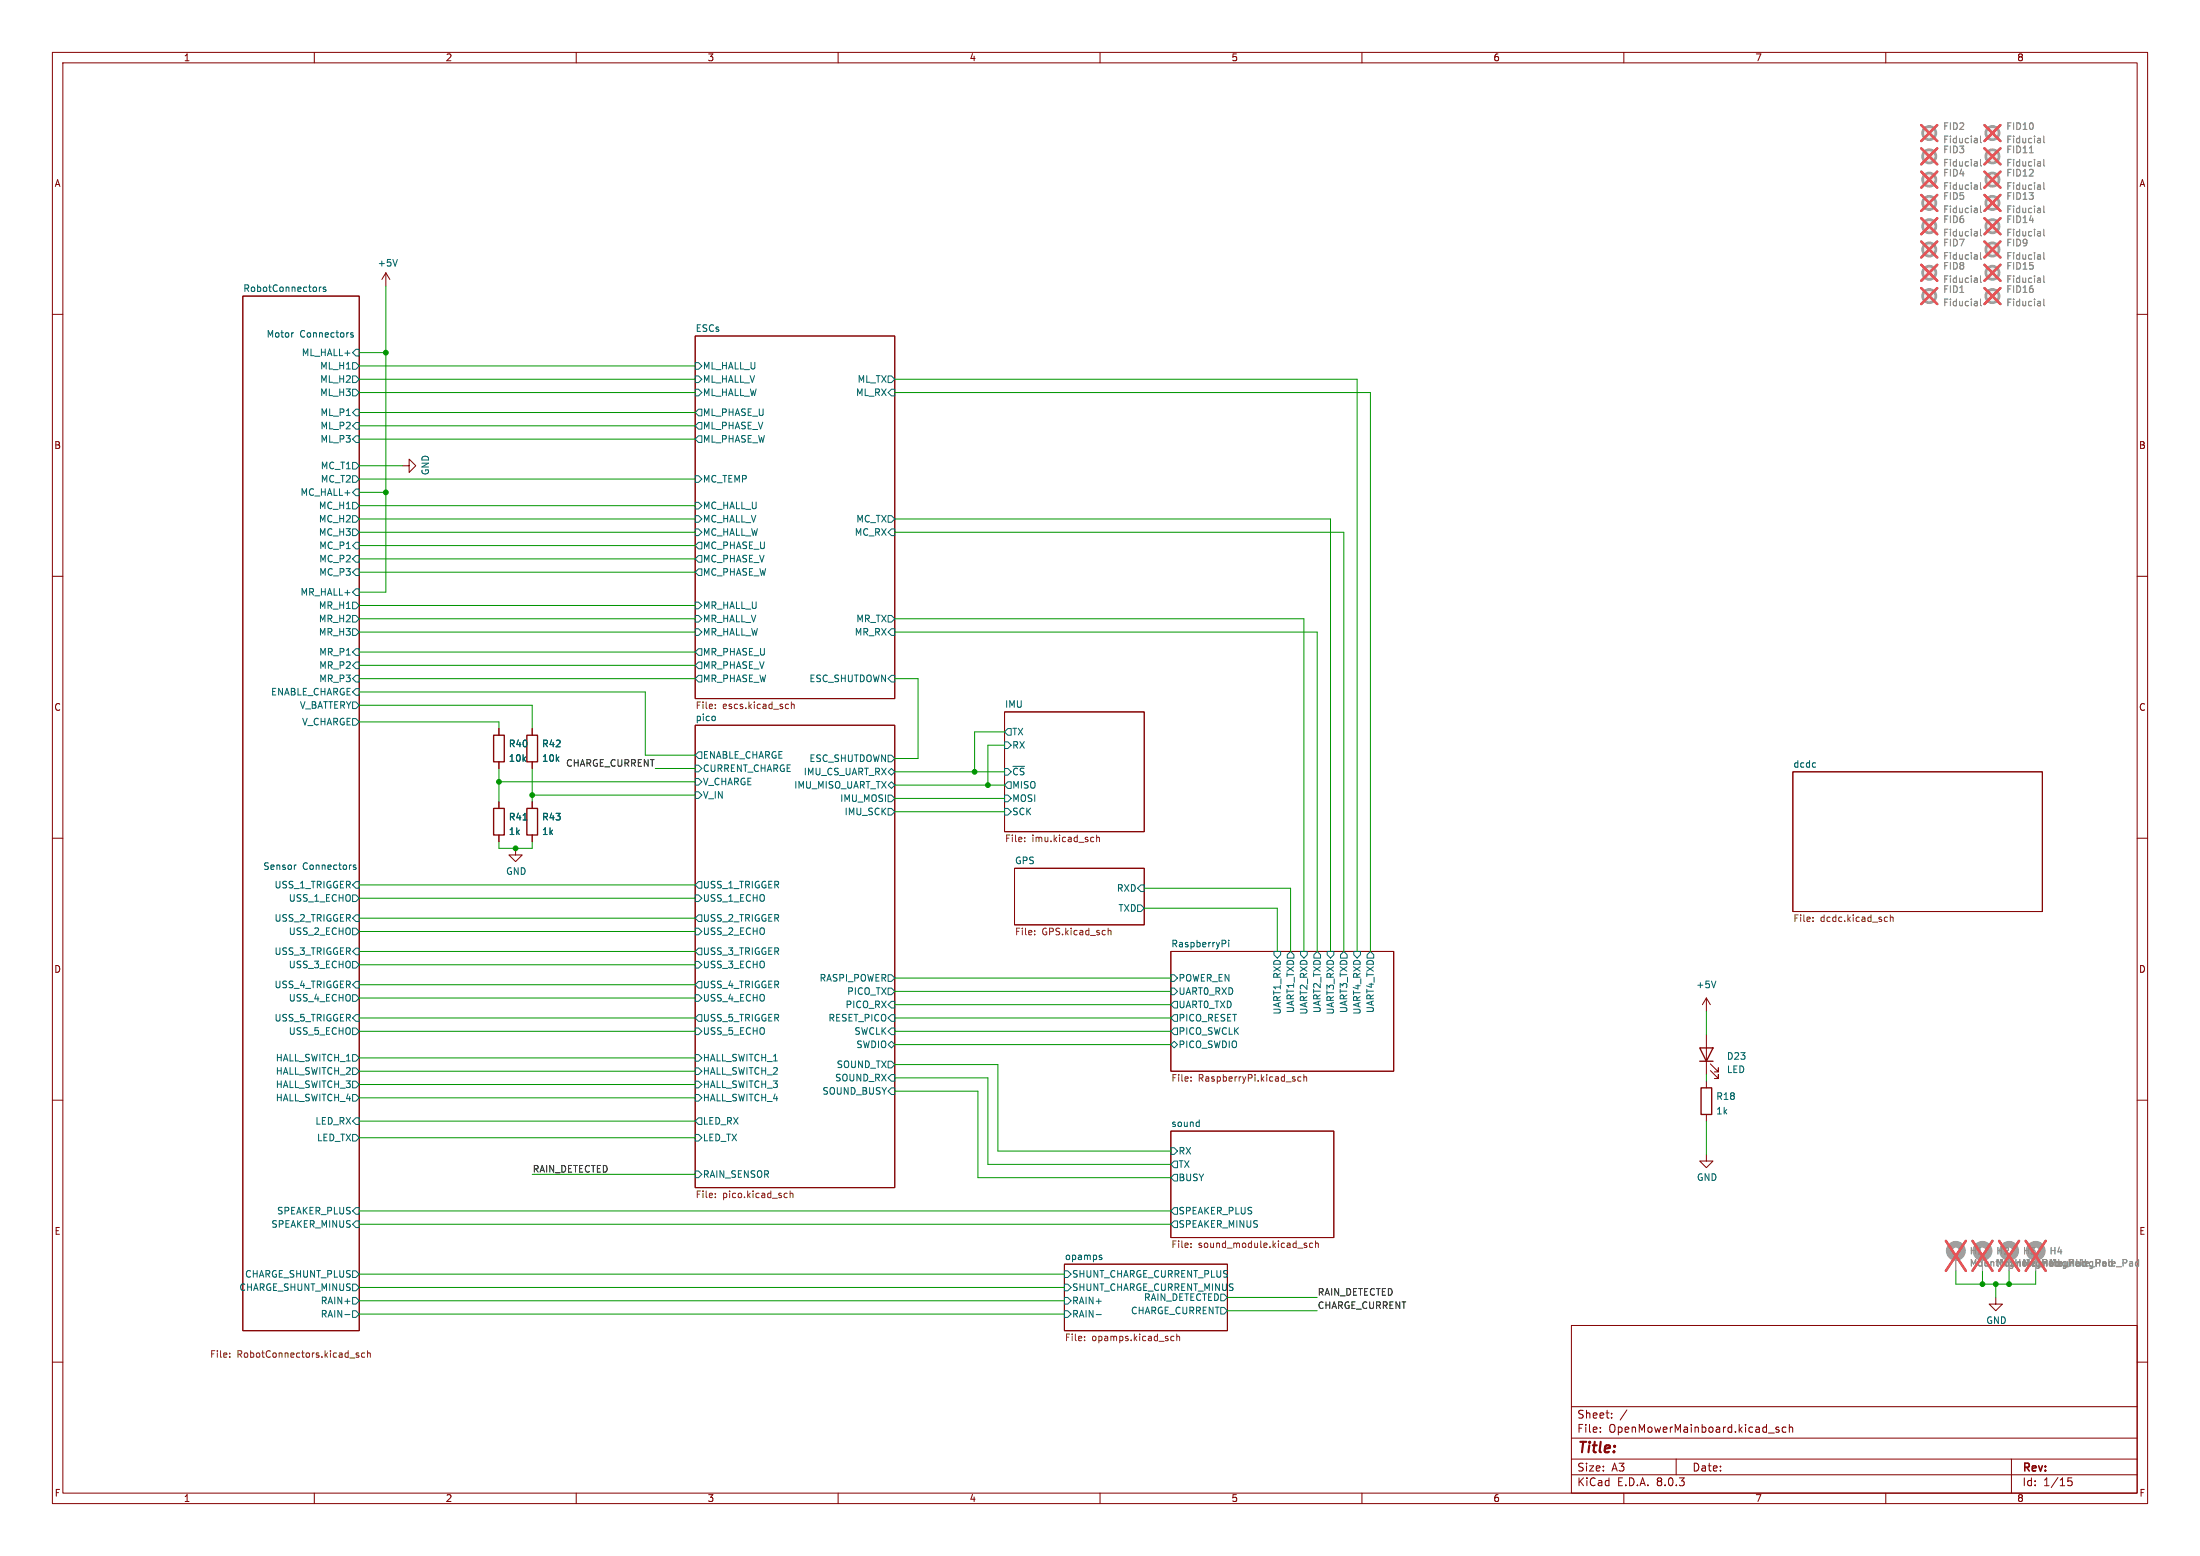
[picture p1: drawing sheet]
<svg xmlns="http://www.w3.org/2000/svg" width="420mm" height="297mm" viewBox="0 0 420 297" stroke-linecap="round" stroke-linejoin="round" font-family="sans-serif">
<g fill="none" stroke="#840000" stroke-width=".19">
<path d="M10 10h400v277h-400zM12 12h396v273h-396zM60 10v2M110 10v2M160 10v2M210 10v2M260 10v2M310 10v2M360 10v2M10 60h2M46.4 56.5h22.2v197.5h-22.2zM73.7 52.1l-.8 1.2"/>
<path d="M73.7 52.1v2.5M73.7 52.1l.7 1.2M408 60h2M132.7 64.1h38.1v69.3h-38.1zM76.8 88.9h1.3v-1.3l1.3 1.3-1.3 1.3v-1.3M10 110h2M408 110h2M95.2 139.1v1.2M101.6 139.1v1.2M132.7 138.4h38.1v88.3h-38.1zM191.8 135.9h26.6v22.9h-26.6zM10 160h2"/>
<path d="M95.2 145.4v1.3M95.2 153v1.3M95.2 159.4v1.3M101.6 145.4v1.3M101.6 153v1.3M101.6 159.4v1.3M342.3 147.3h47.6v26.7h-47.6zM408 160h2M98.4 161.9v1.3h1.3l-1.3 1.3-1.2-1.3h1.2M193.7 165.7h24.7v10.8h-24.7zM223.5 181.6h42.6v22.9h-42.6zM325.8 190.5v2.5"/>
<path d="M325.8 197.5v7.6M325.8 190.5l-.8 1.3M325.8 190.5l.7 1.3M10 210h2M223.5 215.9h31.1v20.3h-31.1zM325.8 206.4v1.2M325.8 212.7v1.3M326.5 204.3l1.5 1.6v-.8v.8h-.7M326.5 203.1l1.5 1.5v-.8v.8h-.7M408 210h2M325.8 220.3v1.3h1.2l-1.2 1.3-1.3-1.3h1.3M10 260h2"/>
<path d="M203.2 241.3h31.1v12.7h-31.1zM300 253h108v32h-108zM381 247.6v1.3h1.3l-1.3 1.3-1.3-1.3h1.3M408 260h2M300 278.5h108M300 274.5h108M300 268.5h108M305.5 273.2v.2M305.5 272.5v.1M307.7 270.5v.2M307.7 269.8v.1M310.6 269.1l-1.3 1.9"/>
<path d="M320 278.5v3M339.6 272.5l-.4-.1-.2 .2 .1 .2 .5 .2v.3h-.6M340.9 272.5l-.4-.1-.3 .3 .2 .6h.5M341.6 272.5l.2-.1 .4 .1v.9M341.6 271.9v1.5M384 278.5v6.5M60 285v2M110 285v2M160 285v2M210 285v2M260 285v2M300 281.5h108"/>
<path d="M310 285v2M360 285v2M395.5 282.1h-.7l-.1 .7 .2-.1h.5l.2 .2-.1 .5-.2 .2-.6-.2"/>
</g>
<g fill="none" stroke="#006464" stroke-width=".19">
<path d="M61 54.8v.8M61.3 54.8l-.3 .2M62.2 54.9l-.3-.1-.2 .2 .1 .2 .4 .1v.3h-.5M75.9 49.5l-.5 1.3M67.3 69.2h.6l.7 .7-.7 .6h-.6zM67.3 71.8h.6l.7 .6-.7 .6h-.6zM67.3 74.3h.6l.7 .6-.7 .7h-.6zM67.9 78.1h.7v1.3h-.7l-.6-.7zM67.9 66.7h.7v1.2h-.7l-.6-.6zM132.7 71.8h.6l.7 .6-.7 .6h-.6zM132.7 74.3h.6l.7 .6-.7 .7h-.6zM132.7 69.2h.6l.7 .7-.7 .6h-.6z"/>
<path d="M133.3 78.1h.7v1.3h-.7l-.6-.7zM169.5 71.8h.7l.6 .6-.6 .6h-.7zM170.2 74.3h.6v1.3h-.6l-.7-.7zM67.3 81.3l.6-.7h.7v1.3h-.7zM67.3 88.3h.6l.7 .6-.7 .6h-.6zM67.3 90.8h.6l.7 .6-.7 .7h-.6zM67.3 95.9h.6l.7 .6-.7 .7h-.6zM67.3 98.4h.6l.7 .7-.7 .6h-.6zM67.3 94l.6-.7h.7v1.3h-.7zM67.9 83.2h.7v1.3h-.7l-.6-.7zM132.7 95.9h.6l.7 .6-.7 .7h-.6zM132.7 98.4h.6l.7 .7-.7 .6h-.6z"/>
<path d="M132.7 90.8h.6l.7 .6-.7 .7h-.6zM133.3 80.6h.7v1.3h-.7l-.6-.6zM133.3 83.2h.7v1.3h-.7l-.6-.7zM169.5 98.4h.7l.6 .7-.6 .6h-.7zM67.3 106.7l.6-.7h.7v1.3h-.7zM67.3 114.9h.6l.7 .7-.7 .6h-.6zM67.3 117.5h.6l.7 .6-.7 .6h-.6zM67.3 101h.6l.7 .6-.7 .6h-.6zM67.9 108.6h.7v1.3h-.7l-.6-.7zM67.9 103.5h.7v1.3h-.7l-.6-.7zM67.9 112.4h.7v1.3h-.7l-.6-.7zM132.7 101h.6l.7 .6-.7 .6h-.6z"/>
<path d="M132.7 117.5h.6l.7 .6-.7 .6h-.6zM132.7 114.9h.6l.7 .7-.7 .6h-.6zM133.3 106h.7v1.3h-.7l-.6-.6zM133.3 108.6h.7v1.3h-.7l-.6-.7zM133.3 103.5h.7v1.3h-.7l-.6-.7zM169.5 117.5h.7l.6 .6-.6 .6h-.7zM169.5 101.6l.7-.6h.6v1.2h-.6zM67.3 129.5l.6-.6h.7v1.3h-.7zM67.3 120h.6l.7 .7-.7 .6h-.6zM67.3 137.2h.6l.7 .6-.7 .6h-.6zM67.3 134h.6l.7 .6-.7 .7h-.6zM67.9 126.4h.7v1.2h-.7l-.6-.6z"/>
<path d="M67.9 123.8h.7v1.3h-.7l-.6-.6zM67.9 131.4h.7v1.3h-.7l-.6-.6zM132.7 120h.6l.7 .7-.7 .6h-.6zM133.3 126.4h.7v1.2h-.7l-.6-.6zM133.3 123.8h.7v1.3h-.7l-.6-.6zM133.3 128.9h.7v1.3h-.7l-.6-.7zM136.5 136.8v.6M169.5 129.5l.7-.6h.6v1.3h-.6zM170.2 120h.6v1.3h-.6l-.7-.6zM192.4 139.1h.6v1.2h-.6l-.6-.6zM99.9 156.5h.7M132.7 146.1h.6l.7 .6-.7 .6h-.6z"/>
<path d="M132.7 148.6h.6l.7 .6-.7 .7h-.6zM132.7 151.1h.6l.7 .7-.7 .6h-.6zM133.3 143.5h.7v1.3h-.7l-.6-.7zM169.5 149.9l.7-.7 .6 .7-.6 .6zM169.5 154.3h.7l.6 .6-.6 .7h-.7zM169.5 147.3l.7-.6 .6 .6-.6 .7zM169.5 151.8h.7l.6 .6-.6 .6h-.7zM169.5 144.1h.7l.6 .7-.6 .6h-.7zM191.8 154.3h.6l.6 .6-.6 .7h-.6zM191.8 151.8h.6l.6 .6-.6 .6h-.6zM191.8 146.7h.6l.6 .6-.6 .7h-.6zM191.8 141.6h.6l.6 .6-.6 .7h-.6z"/>
<path d="M192.4 149.2h.6v1.3h-.6l-.6-.6zM346.5 145.6l.1 .1M346.6 146.4h-.1M67.3 168.9l.6-.6h.7v1.2h-.7zM67.3 175.3l.6-.7h.7v1.3h-.7zM67.3 177.2h.6l.7 .6-.7 .6h-.6zM67.3 170.8h.6l.7 .7-.7 .6h-.6zM132.7 170.8h.6l.7 .7-.7 .6h-.6zM132.7 177.2h.6l.7 .6-.7 .6h-.6zM133.3 168.3h.7v1.2h-.7l-.6-.6zM133.3 174.6h.7v1.3h-.7l-.6-.6zM217.2 172.7h.6l.6 .7-.6 .6h-.6z"/>
<path d="M217.8 168.9h.6v1.3h-.6l-.6-.7zM233.3 179.5h.5l.2 .2-.1 .4h-.6M234.6 179.5v.1M234.6 179.9v.8M67.3 181.6l.6-.6h.7v1.2h-.7zM67.3 188l.6-.7h.7v1.3h-.7zM67.3 183.5h.6l.7 .7-.7 .6h-.6zM67.3 189.9h.6l.7 .6-.7 .6h-.6zM67.3 196.2h.6l.7 .7-.7 .6h-.6zM67.9 193.7h.7v1.2h-.7l-.6-.6zM132.7 189.9h.6l.7 .6-.7 .6h-.6zM132.7 183.5h.6l.7 .7-.7 .6h-.6z"/>
<path d="M132.7 196.2h.6l.7 .7-.7 .6h-.6zM133.3 181h.7v1.2h-.7l-.6-.6zM133.3 187.3h.7v1.3h-.7l-.6-.6zM133.3 193.7h.7v1.2h-.7l-.6-.6zM169.5 196.9l.7-.7h.6v1.3h-.6zM169.5 199.4l.7-.6 .6 .6-.6 .6zM169.5 188.6h.7l.6 .6-.6 .7h-.7zM169.5 186.1h.7l.6 .6-.6 .6h-.7zM170.2 193.7h.6v1.2h-.6l-.7-.6zM170.2 191.1h.6v1.3h-.6l-.7-.6zM223.5 186.1h.7l.6 .6-.6 .6h-.7zM223.5 199.4l.7-.6 .6 .6-.6 .6z"/>
<path d="M223.5 188.6h.7l.6 .6-.6 .7h-.7zM224.2 193.7h.6v1.2h-.6l-.7-.6zM224.2 196.2h.6v1.3h-.6l-.7-.6zM224.2 191.1h.6v1.3h-.6l-.7-.6zM243.2 181.6h1.3v.6l-.7 .7-.6-.7zM246.4 181.6l.6 .6v.7h-1.3v-.7zM248.3 181.6h1.3v.6l-.7 .7-.6-.7zM251.5 181.6l.6 .6v.7h-1.3v-.7zM253.4 181.6h1.2v.6l-.6 .7-.6-.7zM256.5 181.6l.7 .6v.7h-1.3v-.7zM258.4 181.6h1.3v.6l-.6 .7-.7-.7zM261.6 181.6l.7 .6v.7h-1.3v-.7z"/>
<path d="M327.6 187.3l-.5 1.2M67.3 201.3h.6l.7 .6-.7 .7h-.6zM67.3 206.4h.6l.7 .6-.7 .6h-.6zM67.3 203.8h.6l.7 .7-.7 .6h-.6zM67.3 208.9h.6l.7 .7-.7 .6h-.6zM67.3 216.5h.6l.7 .7-.7 .6h-.6zM67.3 214l.6-.6h.7v1.2h-.7zM132.7 216.5h.6l.7 .7-.7 .6h-.6zM132.7 208.9h.6l.7 .7-.7 .6h-.6zM132.7 203.8h.6l.7 .7-.7 .6h-.6zM132.7 206.4h.6l.7 .6-.7 .6h-.6zM132.7 201.3h.6l.7 .6-.7 .7h-.6z"/>
<path d="M133.3 213.4h.7v1.2h-.7l-.6-.6zM169.5 202.6h.7l.6 .6-.6 .6h-.7zM169.5 208.3l.7-.7h.6v1.3h-.6zM170.2 205.1h.6v1.3h-.6l-.7-.7zM223.5 219.1h.7l.6 .6-.6 .6h-.7zM228.8 214.2h.1M228.9 213.8v1.2M228.9 215h-.1M67.3 233.7l.6-.7h.7v1.3h-.7zM67.9 230.5h.7v1.3h-.7l-.6-.7zM132.7 223.5h.6l.7 .7-.7 .6h-.6zM210 239.6h.3"/>
<path d="M224.2 224.2h.6v1.2h-.6l-.7-.6zM224.2 221.6h.6v1.3h-.6l-.7-.7zM224.2 230.5h.6v1.3h-.6l-.7-.7zM224.2 233h.6v1.3h-.6l-.7-.6zM65.8 250.9h1M67.3 247.6h.6l.7 .7-.7 .6h-.6zM67.3 250.2h.6l.7 .6-.7 .7h-.6zM67.3 242.6h.6l.7 .6-.7 .6h-.6zM67.3 245.1h.6l.7 .6-.7 .7h-.6zM203.2 250.2h.6l.7 .6-.7 .7h-.6zM203.2 247.6h.6l.7 .7-.7 .6h-.6zM203.2 242.6h.6l.7 .6-.7 .6h-.6z"/>
<path d="M203.2 245.1h.6l.7 .6-.7 .7h-.6zM209.3 250.9h.9M210 240l.3 .1 .1 .1-.4 .2M233 247h.7l.6 .6-.6 .7h-.7zM233 249.6h.7l.6 .6-.6 .6h-.7z"/>
</g>
<g fill="none" stroke="#725600" stroke-width=".19">
<path d="M136.6 134.5v.1M136.6 135.1v.2M150.4 134.4l.1 .1M150.5 135.2l-.1 .1M151.1 134v1.3M151.1 134.5l.2-.1 .3 .1v.8M195.6 159.9v.1M208.7 159.8l.1 .1M209.3 159.4v1.3M209.3 159.9l.2-.1 .3 .1 .1 .8M195.6 160.5v.2M197.5 178.3v.1"/>
<path d="M197.5 177.7v.1M208.8 160.6l-.1 .1M211.6 177.2v1.2M211.6 177.7l.1-.1 .3 .1 .1 .7M346.1 175.8v.1M346.1 175.1v.1M360 175.1h.3M360.3 175.8l-.3 .1M360.9 175.2l.2-.1h.3v.8M360.9 174.6v1.3M227.4 205.6v.1M227.4 206.3v.1"/>
<path d="M248.4 205.6l-.4-.1-.2 .3 .1 .5h.5M248.9 205.7l.2-.2 .3 .1v.8M248.9 205.1v1.3M136.6 228.5v.1M136.6 227.8v.1M149.9 227.8h.4M150.3 228.5l-.4 .1M150.8 227.9l.2-.1h.3l.1 .8M150.8 227.3v1.3M227.4 238v.1M227.4 237.3v.2M249.1 237.7l.3 .1 .1 .1-.4 .2"/>
<path d="M249.1 237.3h.3M250.6 237.3h-.4l-.2 .2 .1 .6h.5M251.1 237.4l.2-.1h.3l.1 .8M251.1 236.9v1.2M43.9 259v.1M43.9 258.3v.1M68.5 258.3l-.3-.1-.2 .2v.2l.5 .1v.3h-.5M69.6 258.3l-.3-.1-.3 .3 .1 .5h.5M70.2 258.4l.1-.2 .3 .1 .1 .8M70.2 257.8v1.3M207 255.8v.1M207 255.1v.1"/>
<path d="M223.6 255.8l.1 .1 .4-.1M224.1 255.1h-.4l-.1 .1M224.6 255.2l.2-.1h.3l.1 .8M224.6 254.6v1.3"/>
</g>
<g fill="#ebeae8" stroke="#ebeae8" stroke-width=".19">
<circle cx="380.4" cy="47.6" r="1.27"/>
<circle cx="368.3" cy="47.6" r="1.27"/>
<circle cx="380.4" cy="25.4" r="1.27"/>
<circle cx="380.4" cy="29.8" r="1.27"/>
<circle cx="368.3" cy="25.4" r="1.27"/>
<circle cx="368.3" cy="29.8" r="1.27"/>
<circle cx="380.4" cy="34.3" r="1.27"/>
<circle cx="368.3" cy="34.3" r="1.27"/>
<circle cx="380.4" cy="52.1" r="1.27"/>
<circle cx="368.3" cy="38.7" r="1.27"/>
<circle cx="380.4" cy="38.7" r="1.27"/>
<circle cx="368.3" cy="56.5" r="1.27"/>
<circle cx="368.3" cy="43.2" r="1.27"/>
<circle cx="380.4" cy="43.2" r="1.27"/>
<circle cx="380.4" cy="56.5" r="1.27"/>
<circle cx="368.3" cy="52.1" r="1.27"/>
</g>
<g fill="none" stroke="#9c9b98" stroke-width=".51">
<circle cx="368.3" cy="38.7" r="1.27"/>
<circle cx="368.3" cy="25.4" r="1.27"/>
<circle cx="368.3" cy="34.3" r="1.27"/>
<circle cx="368.3" cy="29.8" r="1.27"/>
<circle cx="380.4" cy="25.4" r="1.27"/>
<circle cx="380.4" cy="34.3" r="1.27"/>
<circle cx="380.4" cy="29.8" r="1.27"/>
<circle cx="380.4" cy="38.7" r="1.27"/>
<circle cx="368.3" cy="52.1" r="1.27"/>
<circle cx="368.3" cy="47.6" r="1.27"/>
<circle cx="368.3" cy="56.5" r="1.27"/>
<circle cx="368.3" cy="43.2" r="1.27"/>
<circle cx="380.4" cy="47.6" r="1.27"/>
<circle cx="380.4" cy="52.1" r="1.27"/>
<circle cx="380.4" cy="56.5" r="1.27"/>
<circle cx="380.4" cy="43.2" r="1.27"/>
</g>
<g fill="none" stroke="#939391" stroke-width=".19">
<path d="M377.4 26.5l.1 .7M377.4 30.9l.1 .8M377.4 35.4l.1 .7M377.4 39.8l.1 .8M377.5 27.2h-.1M377.5 26.7l-.1 .1M377.5 31.6l-.1 .1M377.5 31.2h-.1M377.5 36.1h-.1M377.5 35.6l-.1 .1M378.1 26v1.1l.2 .1M378.1 30.4v1.1l.2 .2"/>
<path d="M378.1 34.9v1.1l.2 .1M378.1 39.3v1.1l.2 .2M387.4 29.2h.8M389.5 26.5v.7M389.5 30.9v.8M389.5 35.4v.7M389.5 39.8v.8M389.5 27.2h-.1M389.5 26.7l-.1 .1M389.5 31.6l-.1 .1M389.5 31.2h-.1M389.5 36.1h-.1"/>
<path d="M389.5 35.6l-.1 .1M390.2 26v1.1l.1 .1M390.2 30.4v1.1l.1 .2M390.2 34.9v1.1l.1 .1M390.2 39.3v1.1l.1 .2M377.4 44.2l.1 .8M377.4 48.7l.1 .8M377.4 53.1l.1 .8M377.4 57.6l.1 .8M377.5 49.4l-.1 .1M377.5 48.9l-.1 .1M377.5 40.5l-.1 .1"/>
<path d="M377.5 40l-.1 .1M377.5 58.3l-.1 .1M377.5 57.8l-.1 .1M377.5 45h-.1M377.5 44.5h-.1M377.5 53.9h-.1M377.5 53.4h-.1M378.1 48.2v1.1l.2 .2M378.1 43.8v1l.2 .2M378.1 52.6v1.1l.2 .2M378.1 57.1v1.1l.2 .2M389.5 44.2v.8"/>
<path d="M389.5 48.7v.8M389.5 53.1v.8M389.5 57.6v.8M389.5 49.4l-.1 .1M389.5 48.9l-.1 .1M389.5 53.9h-.1M389.5 53.4h-.1M389.5 40.5l-.1 .1M389.5 40l-.1 .1M389.5 45h-.1M389.5 44.5h-.1M389.5 58.3l-.1 .1"/>
<path d="M389.5 57.8l-.1 .1M390.2 48.2v1.1l.1 .2M390.2 43.8v1l.1 .2M390.2 52.6v1.1l.1 .2M390.2 57.1v1.1l.1 .2M396.3 240.8l.6 .1 .1 .8M396.5 241.6l.2 .1M396.7 240.8l.3 .3M397 241.6l-.5 .1M397 241.1l-.5 .1M397 241.4l-.3 .3M397.2 240.4v.1"/>
<path d="M397.2 240.8v.9M397.5 241.1l.2-.3 .6 .1v.8M397.5 241.4l.2 .3 .4-.1M397.5 240.4v1.1M397.6 241.6h.1M397.8 240.8v.9M398.1 241l.2-.2h.2l.2 .2v.1l-.6 .2M398.1 241.5l.2 .2 .3-.1M398.1 240.4v1.3M398.1 240.9l-.3 .1M399 241.8h.9M399.5 240.9l-.4-.1-.2 .3 .1 .5h.5"/>
<path d="M399.5 240.8v1.1l-.2 .2-.3-.1M400.1 240.4v1.3M400.1 241h.7M400.8 241l.1-.2-.1-.3-.6-.1v1.3M400.8 241l-.6 .1M400.8 240.4v1.3M401.5 241.6l-.1-.5 .1-.2 .4-.1 .1 .2v.7M401.5 241.6h.5M401.8 240.8l.2 .3M402 241.1l-.5 .2v.3M402 241.4l-.2 .3M402.6 241.4l.2 .3 .4-.1"/>
<path d="M402.6 240.4v1.1M402.6 241.6h.1M403.2 240.9l-.4-.1-.2 .3M403.2 241l.2-.2h.2l.2 .2v.1l-.6 .2M403.2 241.5l.2 .2 .3-.1M403.2 240.4v1.3M404 241.8h1M405.3 241.1l.6-.1 .1-.2v-.3l-.7-.1v1.3M406.6 240.9h.5v.8M407.1 241.1l-.4 .1-.2 .2 .2 .3 .4-.1M408.3 240.9l-.4-.1-.2 .3 .1 .5h.5M408.3 240.4v1.3"/>
</g>
<g fill="none" stroke="#e75356" stroke-width=".46">
<path d="M366.8 23.9l3 3M366.8 28.3l3 3.1M366.8 32.8l3 3M366.8 37.2l3 3.1M369.8 23.9l-3 3M369.8 28.3l-3 3.1M369.8 32.8l-3 3M369.8 37.2l-3 3.1M378.8 23.9l3.1 3M378.8 28.3l3.1 3.1M378.8 32.8l3.1 3M378.8 37.2l3.1 3.1"/>
<path d="M381.9 23.9l-3.1 3M381.9 28.3l-3.1 3.1M381.9 32.8l-3.1 3M381.9 37.2l-3.1 3.1M366.8 46.1l3 3M366.8 55l3 3M366.8 41.7l3 3M366.8 50.5l3 3.1M369.8 46.1l-3 3M369.8 55l-3 3M369.8 41.7l-3 3M369.8 50.5l-3 3.1"/>
<path d="M378.8 46.1l3.1 3M378.8 50.5l3.1 3.1M378.8 41.7l3.1 3M378.8 55l3.1 3M381.9 46.1l-3.1 3M381.9 50.5l-3.1 3.1M381.9 41.7l-3.1 3M381.9 55l-3.1 3M371.5 236.9l3.8 5.7M375.3 236.9l-3.8 5.7M376.6 236.9l3.8 5.7M380.4 236.9l-3.8 5.7"/>
<path d="M381.6 236.9l3.8 5.7M385.4 236.9l-3.8 5.7M386.7 236.9l3.8 5.7M390.5 236.9l-3.8 5.7"/>
</g>
<g fill="none" stroke="#9c9b98" stroke-width="1.3">
<circle cx="373.4" cy="238.8" r="1.27"/>
<circle cx="378.5" cy="238.8" r="1.27"/>
<circle cx="383.5" cy="238.8" r="1.27"/>
<circle cx="388.6" cy="238.8" r="1.27"/>
</g>
<path d="M373.4 240v2.6M378.5 240v2.6M383.5 240v2.6M388.6 240v2.6" fill="none" stroke="#9c9b98" stroke-width=".19"/>
<path d="M94.2 154.3h2.1v5.1h-2.1zM94.2 140.3h2.1v5.1h-2.1zM100.6 154.3h2v5.1h-2zM100.6 140.3h2v5.1h-2zM324.5 200h2.5l-1.2 2.6zM324.5 202.6h2.5M324.7 207.6h2.1v5.1h-2.1z" fill="none" stroke="#840000" stroke-width=".25"/>
<path d="M55.9 63.5h.1M67.4 63.6l-.3-.1-.2 .2 .1 .2 .4 .1v.3h-.5M56.6 165.1l-.3 .1M67.9 165.2l-.3-.1-.2 .2 .1 .2 .4 .1v.3h-.5" fill="none" stroke="#0000c2" stroke-width=".19"/>
<g fill="none" stroke="#009600" stroke-width=".19">
<path d="M73.7 54.6v58.4h-5.1M68.6 72.4h64.1M68.6 74.9h64.1M68.6 67.3h5.1M68.6 69.9h64.1M68.6 78.7h64.1M170.8 74.9h90.8v106.7M170.8 72.4h88.3v109.2M68.6 99.1h64.1M68.6 94h5.1M68.6 88.9h8.2M68.6 96.5h64.1"/>
<path d="M68.6 83.8h64.1M68.6 81.3h64.1M68.6 91.4h64.1M170.8 99.1h83.2v82.5M68.6 115.6h64.1M68.6 101.6h64.1M68.6 109.2h64.1M68.6 106.7h64.1M68.6 118.1h64.1M68.6 104.1h64.1M170.8 101.6h85.7v80M170.8 118.1h78.1v63.5"/>
<path d="M68.6 137.8h26.6v1.3M68.6 134.6h33v4.5M68.6 132.1h54.6v12h9.5M68.6 120.7h64.1M68.6 129.5h64.1M68.6 124.5h64.1M68.6 127h64.1M170.8 120.7h80.7v60.9M170.8 129.5h4.5v15.3h-4.5M191.8 139.7h-5.7v7.6M95.2 146.7v6.3M95.2 149.2h37.5"/>
<path d="M101.6 146.7v6.3M101.6 151.8h31.1M125.1 146.7h7.6M170.8 154.9h21M170.8 149.9h21M170.8 147.3h21M170.8 152.4h21M191.8 142.2h-3.2v7.7M68.6 177.8h64.1M68.6 175.3h64.1M68.6 168.9h64.1M68.6 171.5h64.1"/>
<path d="M95.2 160.7v1.2h6.4v-1.2M218.4 173.4h25.4v8.2M218.4 169.5h28v12.1M68.6 194.3h64.1M68.6 196.9h64.1M68.6 190.5h64.1M68.6 188h64.1M68.6 184.2h64.1M68.6 181.6h64.1M170.8 194.3h52.7M170.8 191.8h52.7M170.8 186.7h52.7"/>
<path d="M170.8 189.2h52.7M170.8 196.9h52.7M170.8 199.4h52.7M325.8 193v4.5M68.6 204.5h64.1M68.6 217.2h64.1M68.6 209.6h64.1M68.6 207h64.1M68.6 201.9h64.1M68.6 214h64.1M170.8 205.7h17.8v16.5h34.9M170.8 203.2h19.7v16.5h33"/>
<path d="M170.8 208.3h15.9v16.5h36.8M325.8 205.1v1.3M325.8 214v6.3M68.6 233.7h154.9M68.6 231.1h154.9M101.6 224.2h31.1M68.6 243.2h134.6M68.6 250.8h134.6M68.6 245.7h134.6M68.6 248.3h134.6M234.3 250.2h17.2M234.3 247.6h17.2"/>
<path d="M373.4 242.6v2.5h15.2v-2.5M378.5 242.6v2.5M381 245.1v2.5M383.5 242.6v2.5"/>
</g>
<g fill="#009600" stroke="#009600" stroke-width=".19">
<circle cx="378.5" cy="245.1" r=".46"/>
<circle cx="381" cy="245.1" r=".46"/>
<circle cx="383.5" cy="245.1" r=".46"/>
<circle cx="73.7" cy="94" r=".46"/>
<circle cx="73.7" cy="67.3" r=".46"/>
<circle cx="186.1" cy="147.3" r=".46"/>
<circle cx="188.6" cy="149.9" r=".46"/>
<circle cx="95.2" cy="149.2" r=".46"/>
<circle cx="98.4" cy="161.9" r=".46"/>
<circle cx="101.6" cy="151.8" r=".46"/>
</g>
<text font-size="2.8" fill="#840000" x="301" y="277.9">Title:</text>
<g font-size="2.1" fill="#840000">
<text x="301" y="273.7">File:</text>
<text x="301" y="271">Sheet:</text>
<text x="307.1" y="273.7">OpenMowerMainboard.kicad_sch</text>
<text x="301" y="281.1">Size:</text>
<text x="307.6" y="281.1">A3</text>
<text x="323" y="281.1">Date:</text>
<text x="386" y="281.3">Rev:</text>
<text x="301" y="283.9">KiCad</text>
<text x="308.7" y="283.9">E.D.A.</text>
<text x="316.3" y="283.9">8.0.3</text>
<text x="386" y="283.9">Id:</text>
<text x="390.1" y="283.9">1/15</text>
</g>
<g font-size="1.8" fill="#840000">
<text x="35" y="11.9">1</text>
<text x="85" y="11.9">2</text>
<text x="135" y="11.9">3</text>
<text x="185" y="11.9">4</text>
<text x="235" y="11.9">5</text>
<text x="285" y="11.9">6</text>
<text x="335" y="11.9">7</text>
<text x="385" y="11.9">8</text>
<text x="10.3" y="35.9">A</text>
<text x="408.3" y="35.9">A</text>
<text x="10.3" y="85.9">B</text>
<text x="408.2" y="85.9">B</text>
<text x="10.3" y="135.9">C</text>
<text x="408.2" y="135.9">C</text>
<text x="10.3" y="185.9">D</text>
<text x="408.2" y="185.9">D</text>
<text x="10.3" y="235.9">E</text>
<text x="408.3" y="235.9">E</text>
<text x="10.3" y="285.9">F</text>
<text x="35" y="286.9">1</text>
<text x="85" y="286.9">2</text>
<text x="135" y="286.9">3</text>
<text x="185" y="286.9">4</text>
<text x="235" y="286.9">5</text>
<text x="285" y="286.9">6</text>
<text x="335" y="286.9">7</text>
<text x="385" y="286.9">8</text>
<text x="408.3" y="285.9">F</text>
</g>
<g font-size="1.8" fill="#939391">
<text x="370.9" y="25">FID2</text>
<text x="370.9" y="27.5">Fiducial</text>
<text x="370.9" y="29.4">FID3</text>
<text x="382.9" y="25">FID10</text>
<text x="382.9" y="27.5">Fiducial</text>
<text x="382.9" y="29.4">FID11</text>
<text x="370.9" y="32">Fiducial</text>
<text x="370.9" y="33.9">FID4</text>
<text x="382.9" y="32">Fiducial</text>
<text x="382.9" y="33.9">FID12</text>
<text x="370.9" y="36.4">Fiducial</text>
<text x="370.9" y="38.3">FID5</text>
<text x="370.9" y="40.9">Fiducial</text>
<text x="382.9" y="36.4">Fiducial</text>
<text x="382.9" y="38.3">FID13</text>
<text x="382.9" y="40.9">Fiducial</text>
<text x="370.9" y="47.2">FID7</text>
<text x="370.9" y="42.8">FID6</text>
<text x="370.9" y="45.3">Fiducial</text>
<text x="382.9" y="47.2">FID9</text>
<text x="382.9" y="42.8">FID14</text>
<text x="382.9" y="45.3">Fiducial</text>
<text x="370.9" y="49.8">Fiducial</text>
<text x="370.9" y="51.7">FID8</text>
<text x="382.9" y="49.8">Fiducial</text>
<text x="382.9" y="51.7">FID15</text>
<text x="370.9" y="56.1">FID1</text>
<text x="370.9" y="58.6">Fiducial</text>
<text x="370.9" y="54.2">Fiducial</text>
<text x="382.9" y="54.2">Fiducial</text>
<text x="382.9" y="56.1">FID16</text>
<text x="382.9" y="58.6">Fiducial</text>
<text x="375.9" y="239.6">H1</text>
<text x="381" y="239.6">H2</text>
<text x="386.1" y="239.6">H3</text>
<text x="391.2" y="239.6">H4</text>
<text x="375.9" y="242">MountingHole_Pad</text>
<text x="381" y="242">MountingHole_Pad</text>
</g>
<g font-size="1.8" fill="#006464">
<text x="72" y="51.1">+5V</text>
<text x="46.4" y="55.8">RobotConnectors</text>
<text x="132.7" y="63.4">ESCs</text>
<text x="57.5" y="68.2">ML_HALL+</text>
<text x="61" y="70.7">ML_H1</text>
<text x="134.1" y="70.7">ML_HALL_U</text>
<text x="61" y="73.3">ML_H2</text>
<text x="61" y="75.8">ML_H3</text>
<text x="134.1" y="73.3">ML_HALL_V</text>
<text x="134.1" y="75.8">ML_HALL_W</text>
<text x="163.3" y="75.8">ML_RX</text>
<text x="163.6" y="73.3">ML_TX</text>
<text x="61.1" y="82.1">ML_P2</text>
<text x="61.1" y="79.6">ML_P1</text>
<text x="134.1" y="82.1">ML_PHASE_V</text>
<text x="134.1" y="79.6">ML_PHASE_U</text>
<text x="61.1" y="84.7">ML_P3</text>
<text x="61.1" y="89.8">MC_T1</text>
<text x="134.1" y="84.7">ML_PHASE_W</text>
<text x="57.3" y="94.8">MC_HALL+</text>
<text x="61.1" y="92.3">MC_T2</text>
<text x="82.1" y="90.8" transform="rotate(-90 82.1 90.8)">GND</text>
<text x="134.1" y="92.3">MC_TEMP</text>
<text x="60.8" y="97.4">MC_H1</text>
<text x="60.8" y="99.9">MC_H2</text>
<text x="134.1" y="97.4">MC_HALL_U</text>
<text x="134.1" y="99.9">MC_HALL_V</text>
<text x="163.4" y="99.9">MC_TX</text>
<text x="60.8" y="102.5">MC_H3</text>
<text x="60.8" y="107.5">MC_P2</text>
<text x="60.8" y="105">MC_P1</text>
<text x="134.1" y="107.5">MC_PHASE_V</text>
<text x="134.1" y="102.5">MC_HALL_W</text>
<text x="134.1" y="105">MC_PHASE_U</text>
<text x="163.1" y="102.5">MC_RX</text>
<text x="57.3" y="113.9">MR_HALL+</text>
<text x="60.8" y="110.1">MC_P3</text>
<text x="134.1" y="110.1">MC_PHASE_W</text>
<text x="60.8" y="116.4">MR_H1</text>
<text x="60.8" y="119">MR_H2</text>
<text x="134.1" y="119">MR_HALL_V</text>
<text x="134.1" y="116.4">MR_HALL_U</text>
<text x="163.4" y="119">MR_TX</text>
<text x="60.8" y="121.5">MR_H3</text>
<text x="60.8" y="125.3">MR_P1</text>
<text x="134.1" y="125.3">MR_PHASE_U</text>
<text x="134.1" y="121.5">MR_HALL_W</text>
<text x="163.1" y="121.5">MR_RX</text>
<text x="60.8" y="130.4">MR_P3</text>
<text x="60.8" y="127.9">MR_P2</text>
<text x="134.1" y="127.9">MR_PHASE_V</text>
<text x="134.1" y="130.4">MR_PHASE_W</text>
<text x="154.4" y="130.4">ESC_SHUTDOWN</text>
<text x="51.6" y="132.9">ENABLE_CHARGE</text>
<text x="57.1" y="135.5">V_BATTERY</text>
<text x="132.7" y="137.7">pico</text>
<text x="191.8" y="135.2">IMU</text>
<text x="57.6" y="138.7">V_CHARGE</text>
<text x="97" y="142.8">R40</text>
<text x="103.4" y="142.8">R42</text>
<text x="193.1" y="143.1">RX</text>
<text x="193.1" y="140.6">TX</text>
<text x="97" y="145.6">10k</text>
<text x="103.4" y="145.6">10k</text>
<text x="134.1" y="147.5">CURRENT_CHARGE</text>
<text x="134.1" y="145">ENABLE_CHARGE</text>
<text x="153.3" y="148.2">IMU_CS_UART_RX</text>
<text x="154.4" y="145.6">ESC_SHUTDOWN</text>
<text x="193.1" y="148.2">~{CS}</text>
<text x="342.3" y="146.6">dcdc</text>
<text x="134.1" y="150.1">V_CHARGE</text>
<text x="134.1" y="152.6">V_IN</text>
<text x="151.5" y="150.7">IMU_MISO_UART_TX</text>
<text x="160.3" y="153.3">IMU_MOSI</text>
<text x="161.1" y="155.8">IMU_SCK</text>
<text x="193.1" y="155.8">SCK</text>
<text x="193.1" y="150.7">MISO</text>
<text x="193.1" y="153.3">MOSI</text>
<text x="97" y="156.8">R41</text>
<text x="97" y="159.6">1k</text>
<text x="103.4" y="156.8">R43</text>
<text x="103.4" y="159.6">1k</text>
<text x="96.5" y="167.2">GND</text>
<text x="193.7" y="165">GPS</text>
<text x="52.3" y="169.8">USS_1_TRIGGER</text>
<text x="55" y="172.3">USS_1_ECHO</text>
<text x="134.1" y="169.8">USS_1_TRIGGER</text>
<text x="134.1" y="172.3">USS_1_ECHO</text>
<text x="213.1" y="170.4">RXD</text>
<text x="52.3" y="176.1">USS_2_TRIGGER</text>
<text x="55" y="178.7">USS_2_ECHO</text>
<text x="134.1" y="176.1">USS_2_TRIGGER</text>
<text x="134.1" y="178.7">USS_2_ECHO</text>
<text x="213.4" y="174.2">TXD</text>
<text x="52.3" y="182.5">USS_3_TRIGGER</text>
<text x="55" y="185">USS_3_ECHO</text>
<text x="134.1" y="182.5">USS_3_TRIGGER</text>
<text x="134.1" y="185">USS_3_ECHO</text>
<text x="223.5" y="180.9">RaspberryPi</text>
<text x="52.3" y="188.8">USS_4_TRIGGER</text>
<text x="55" y="191.4">USS_4_ECHO</text>
<text x="134.1" y="188.8">USS_4_TRIGGER</text>
<text x="134.1" y="191.4">USS_4_ECHO</text>
<text x="156.4" y="187.6">RASPI_POWER</text>
<text x="161.6" y="190.1">PICO_TX</text>
<text x="224.9" y="187.6">POWER_EN</text>
<text x="224.9" y="190.1">UART0_RXD</text>
<text x="323.7" y="188.8">+5V</text>
<text x="52.3" y="195.2">USS_5_TRIGGER</text>
<text x="55" y="197.7">USS_5_ECHO</text>
<text x="134.1" y="195.2">USS_5_TRIGGER</text>
<text x="134.1" y="197.7">USS_5_ECHO</text>
<text x="158.1" y="195.2">RESET_PICO</text>
<text x="161.3" y="192.6">PICO_RX</text>
<text x="163" y="197.7">SWCLK</text>
<text x="224.9" y="195.2">PICO_RESET</text>
<text x="224.9" y="197.7">PICO_SWCLK</text>
<text x="224.9" y="192.6">UART0_TXD</text>
<text x="244.7" y="193.8" transform="rotate(-90 244.7 193.8)">UART1_RXD</text>
<text x="247.2" y="193.5" transform="rotate(-90 247.2 193.5)">UART1_TXD</text>
<text x="249.8" y="193.8" transform="rotate(-90 249.8 193.8)">UART2_RXD</text>
<text x="252.3" y="193.5" transform="rotate(-90 252.3 193.5)">UART2_TXD</text>
<text x="254.9" y="193.8" transform="rotate(-90 254.9 193.8)">UART3_RXD</text>
<text x="257.4" y="193.5" transform="rotate(-90 257.4 193.5)">UART3_TXD</text>
<text x="259.9" y="193.8" transform="rotate(-90 259.9 193.8)">UART4_RXD</text>
<text x="262.5" y="193.5" transform="rotate(-90 262.5 193.5)">UART4_TXD</text>
<text x="52.6" y="202.8">HALL_SWITCH_1</text>
<text x="134.1" y="202.8">HALL_SWITCH_1</text>
<text x="163.4" y="200.3">SWDIO</text>
<text x="224.9" y="200.3">PICO_SWDIO</text>
<text x="329.6" y="202.5">D23</text>
<text x="52.6" y="207.9">HALL_SWITCH_3</text>
<text x="52.6" y="205.3">HALL_SWITCH_2</text>
<text x="134.1" y="205.3">HALL_SWITCH_2</text>
<text x="134.1" y="207.9">HALL_SWITCH_3</text>
<text x="156.9" y="209.1">SOUND_BUSY</text>
<text x="159.3" y="206.6">SOUND_RX</text>
<text x="159.6" y="204.1">SOUND_TX</text>
<text x="329.6" y="205">LED</text>
<text x="52.6" y="210.4">HALL_SWITCH_4</text>
<text x="60.1" y="214.9">LED_RX</text>
<text x="134.1" y="214.9">LED_RX</text>
<text x="134.1" y="210.4">HALL_SWITCH_4</text>
<text x="223.5" y="215.2">sound</text>
<text x="327.5" y="210.1">R18</text>
<text x="327.5" y="212.9">1k</text>
<text x="60.4" y="218">LED_TX</text>
<text x="134.1" y="218">LED_TX</text>
<text x="224.9" y="220.6">RX</text>
<text x="134.1" y="225">RAIN_SENSOR</text>
<text x="224.9" y="225.7">BUSY</text>
<text x="224.9" y="223.1">TX</text>
<text x="323.8" y="225.6">GND</text>
<text x="52.8" y="232">SPEAKER_PLUS</text>
<text x="224.9" y="232">SPEAKER_PLUS</text>
<text x="51.7" y="234.5">SPEAKER_MINUS</text>
<text x="224.9" y="234.5">SPEAKER_MINUS</text>
<text x="46.7" y="244.1">CHARGE_SHUNT_PLUS</text>
<text x="203.2" y="240.6">opamps</text>
<text x="204.6" y="244.1">SHUNT_CHARGE_CURRENT_PLUS</text>
<text x="45.6" y="246.6">CHARGE_SHUNT_MINUS</text>
<text x="61.1" y="249.1">RAIN+</text>
<text x="61.1" y="251.7">RAIN-</text>
<text x="204.6" y="251.7">RAIN-</text>
<text x="204.6" y="249.1">RAIN+</text>
<text x="204.6" y="246.6">SHUNT_CHARGE_CURRENT_MINUS</text>
<text x="215.8" y="251.1">CHARGE_CURRENT</text>
<text x="218.3" y="248.5">RAIN_DETECTED</text>
<text x="379.1" y="252.9">GND</text>
</g>
<g font-size="1.8" fill="#0000c2">
<text x="50.8" y="64.5">Motor</text>
<text x="57.2" y="64.5">Connectors</text>
<text x="50.2" y="166.1">Sensor</text>
<text x="57.7" y="166.1">Connectors</text>
</g>
<g font-size="1.8" fill="#725600">
<text x="132.7" y="135.7">File:</text>
<text x="137.9" y="135.7">escs.kicad_sch</text>
<text x="191.8" y="161.1">File:</text>
<text x="197" y="161.1">imu.kicad_sch</text>
<text x="193.7" y="178.8">File:</text>
<text x="198.9" y="178.8">GPS.kicad_sch</text>
<text x="342.3" y="176.3">File:</text>
<text x="347.5" y="176.3">dcdc.kicad_sch</text>
<text x="223.5" y="206.8">File:</text>
<text x="228.7" y="206.8">RaspberryPi.kicad_sch</text>
<text x="132.7" y="229">File:</text>
<text x="137.9" y="229">pico.kicad_sch</text>
<text x="223.5" y="238.5">File:</text>
<text x="228.7" y="238.5">sound_module.kicad_sch</text>
<text x="203.2" y="256.3">File:</text>
<text x="208.4" y="256.3">opamps.kicad_sch</text>
<text x="40" y="259.5">File:</text>
<text x="45.2" y="259.5">RobotConnectors.kicad_sch</text>
</g>
<g font-size="1.8" fill="#0f0f0f">
<text x="108" y="146.4">CHARGE_CURRENT</text>
<text x="101.6" y="223.9">RAIN_DETECTED</text>
<text x="251.5" y="249.9">CHARGE_CURRENT</text>
<text x="251.5" y="247.4">RAIN_DETECTED</text>
</g>
</svg>
